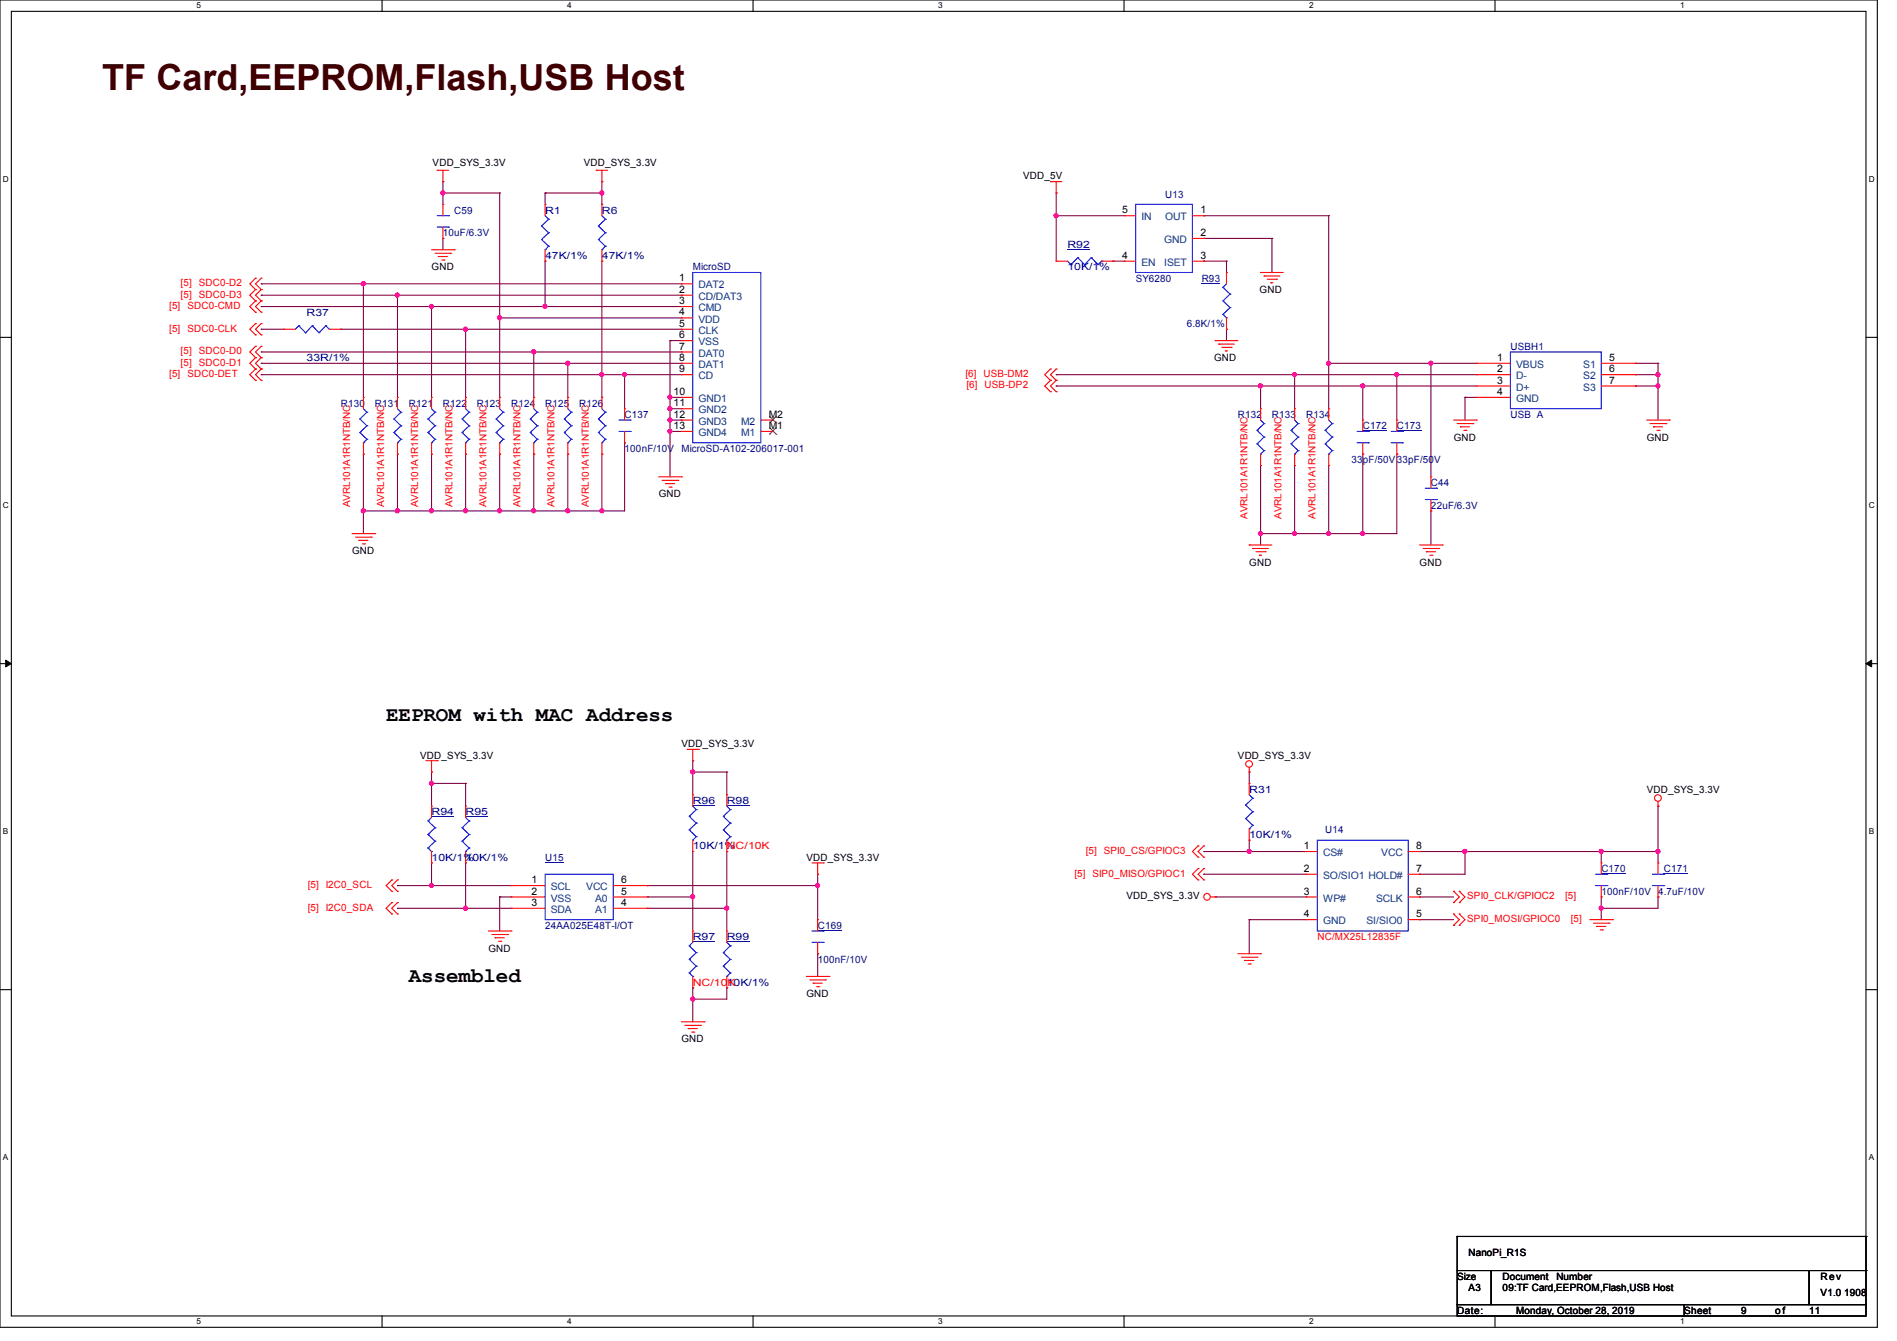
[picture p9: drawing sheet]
<svg xmlns="http://www.w3.org/2000/svg" width="297mm" height="210mm" viewBox="0 0 297 210" stroke-linecap="round" stroke-linejoin="round" font-family="sans-serif">
<path d="M0 0h293.9v207.9h-293.9zM1.8 1.8h290.3v204.3h-290.3z" fill="none" stroke="#000" stroke-width=".17"/>
<g fill="#fff">
<path d="M30.8 .2h.7v1.4h-.7z"/>
<path d="M30.8 206.2h.7v1.4h-.7z"/>
</g>
<path d="M59.8 0v1.8M59.8 206.1v1.8" fill="none" stroke="#000" stroke-width=".17"/>
<g fill="#fff">
<path d="M88.8 .2h.7v1.4h-.7z"/>
<path d="M88.8 206.2h.7v1.4h-.7z"/>
</g>
<path d="M117.9 0v1.8M117.9 206.1v1.8" fill="none" stroke="#000" stroke-width=".17"/>
<g fill="#fff">
<path d="M146.9 .2h.7v1.4h-.7z"/>
<path d="M146.9 206.2h.7v1.4h-.7z"/>
</g>
<path d="M176 0v1.8M176 206.1v1.8" fill="none" stroke="#000" stroke-width=".17"/>
<g fill="#fff">
<path d="M205 .2h.7v1.4h-.7z"/>
<path d="M205 206.2h.7v1.4h-.7z"/>
</g>
<path d="M234.1 0v1.8M234.1 206.1v1.8" fill="none" stroke="#000" stroke-width=".17"/>
<g fill="#fff">
<path d="M263.1 .2h.6v1.4h-.6z"/>
<path d="M263.1 206.2h.6v1.4h-.6z"/>
<path d="M.5 27.3h.9v1.4h-.9z"/>
<path d="M292.6 27.3h.9v1.4h-.9z"/>
<path d="M.5 78.4h.9v1.4h-.9z"/>
<path d="M292.6 78.4h.9v1.4h-.9z"/>
</g>
<path d="M0 52.8h1.8M292.1 52.8h1.8" fill="none" stroke="#000" stroke-width=".17"/>
<g fill="#fff">
<path d="M.5 129.5h.8v1.4h-.8z"/>
<path d="M292.6 129.5h.8v1.4h-.8z"/>
</g>
<path d="M0 103.9h1.8M292.1 103.9h1.8" fill="none" stroke="#000" stroke-width=".17"/>
<path d="M.9 103.4l.9 .5-.9 .5zM292.1 103.9l.9-.5v1z" fill="#000" stroke="#000" stroke-width=".16"/>
<g fill="#fff">
<path d="M.5 180.5h.8v1.4h-.8z"/>
<path d="M292.6 180.5h.8v1.4h-.8z"/>
</g>
<g fill="none" stroke="#000" stroke-width=".17">
<path d="M0 155h1.8M292.1 155h1.8M228.1 199h5.4v5.3h-5.4zM228.1 193.6h.1M228.1 193.6v5.4M228.1 193.6h64M233.5 199h49.8v5.3h-49.8zM283.3 199h8.8v5.3h-8.8zM292.1 193.6h.1M292.1 199h.1M292.1 193.6v5.4M228.1 204.3h35.6v1.8h-35.6z"/>
<path d="M263.7 204.3h28.4v1.8h-28.4z"/>
</g>
<g fill="none" stroke="#800040" stroke-width=".17">
<path d="M69.3 37.3h.1M69.3 30.2h.1M69.3 28.4h.1M69.3 28.4v3.6M69.3 37.3v1.8M69.3 30.2h8.9M78.2 30.2h.1M78.2 30.2v32M85.3 30.2h.1M85.3 30.2v1.8M85.3 30.2h8.9M94.2 30.2h.1"/>
<path d="M94.2 28.4h.1M94.2 28.4v3.6M165.4 33.8h.1M165.4 30.2h.1M165.4 33.8h10.6M165.4 30.2v10.7M188.5 37.3h.1M188.5 33.8h.1M188.5 37.3h10.6M188.5 33.8h19.5M199.1 37.3h.1M199.1 37.3v5.4"/>
<path d="M208 33.8h.1M208 33.8v30.2M40.9 44.4h.1M40.9 55.1h.1M40.9 56.9h.1M40.9 48h.1M40.9 46.2h.1M40.9 58.7h.1M40.9 51.6h.1M40.9 58.7h65.8M40.9 44.4h65.8M40.9 55.1h65.8"/>
<path d="M40.9 56.9h65.8M40.9 48h65.8M40.9 46.2h65.8M40.9 51.6h3.5M53.3 51.6h.1M53.3 51.6h53.4M56.9 44.4h.1M56.9 44.4v17.8M62.2 46.2h.1M62.2 46.2v16M67.6 48h.1M67.6 48v14.2"/>
<path d="M72.9 51.6h.1M72.9 51.6v10.6M78.2 49.8h.1M78.2 49.8h28.5M83.6 55.1h.1M83.6 55.1v7.1M85.3 48h.1M85.3 40.9h.1M85.3 40.9v7.1M88.9 56.9h.1M88.9 56.9v5.3M94.2 58.7h.1"/>
<path d="M94.2 40.9h.1M94.2 40.9v21.3M97.8 58.7h.1M97.8 58.7v5.3M104.9 53.3h.1M104.9 53.3h1.8M104.9 53.3v21.4M165.4 58.7h.1M165.4 58.7h65.7M174.2 40.9h.1M174.2 40.9h1.8M188.5 40.9h.1"/>
<path d="M188.5 40.9h3.5M192 40.9h.1M192 51.6h.1M192 40.9v1.8M192 51.6v1.7M202.7 58.7h.1M202.7 58.7v5.3M208 56.9h.1M208 56.9h23.1M218.7 58.7h.1M218.7 58.7v7.1M224 56.9h.1"/>
<path d="M224 56.9v17.8M256 56.9h.1M256 58.7h.1M256 58.7h3.6M256 56.9h3.6M259.6 56.9h.1M259.6 58.7h.1M259.6 56.9v8.9M56.9 71.1h.1M56.9 71.1v12.5M62.2 71.1h.1M62.2 71.1v8.9"/>
<path d="M67.6 71.1h.1M67.6 71.1v8.9M72.9 71.1h.1M72.9 71.1v8.9M78.2 71.1h.1M78.2 71.1v8.9M83.6 71.1h.1M83.6 71.1v8.9M88.9 71.1h.1M88.9 71.1v8.9M94.2 71.1h.1M94.2 71.1v8.9"/>
<path d="M97.8 69.3h.1M97.8 69.3v10.7h-40.9M104.9 62.2h.1M104.9 64h.1M104.9 65.8h.1M104.9 67.6h.1M104.9 64h1.8M104.9 65.8h1.8M104.9 67.6h1.8M104.9 62.2h1.8M165.4 60.5h.1M165.4 60.5h65.7"/>
<path d="M197.4 60.5h.1M197.4 60.5v3.5M197.4 72.9v12.4M202.7 72.9v10.7M208 72.9v10.7M213.4 71.1h.1M213.4 60.5h.1M213.4 60.5v5.3M213.4 71.1v12.5M218.7 71.1h.1M218.7 71.1v12.5h-21.3M229.4 62.2h.1"/>
<path d="M229.4 62.2h1.7M229.4 62.2v3.6M256 60.5h.1M256 60.5h3.6M259.6 60.5h.1M56.9 80h.1M62.2 80h.1M67.6 80h.1M72.9 80h.1M78.2 80h.1M83.6 80h.1M88.9 80h.1"/>
<path d="M94.2 80h.1M197.4 83.6h.1M202.7 83.6h.1M208 83.6h.1M213.4 83.6h.1M224 80h.1M224 80v5.3M108.5 119.1h.1M108.5 119.1v5.4M62.2 138.7h.1M62.2 138.7h17.8M67.6 138.7h.1"/>
<path d="M67.6 122.7h.1M67.6 120.9h.1M67.6 135.1h.1M67.6 120.9v5.3M67.6 135.1v3.6M67.6 122.7h5.3M72.9 122.7h.1M72.9 135.1h.1M72.9 122.7v3.5M72.9 135.1v7.1M101.3 138.7h.1M101.3 138.7h26.7"/>
<path d="M108.5 120.9h.1M108.5 133.3h.1M108.5 133.3v12.5M108.5 120.9h5.3M113.8 120.9h.1M113.8 133.3h.1M113.8 120.9v3.6M113.8 133.3v12.5M128 136.9h.1M128 138.7h.1M128 136.9v7.1M188.5 136.9h.1"/>
<path d="M188.5 133.3h.1M188.5 133.3h16M188.5 136.9h16M195.6 133.3h.1M195.6 131.6h.1M195.6 120.9h.1M195.6 120.9v1.8M195.6 131.6v1.7M222.2 136.9h.1M222.2 133.3h.1M222.2 133.3h37.4M229.4 133.3h.1"/>
<path d="M229.4 133.3v3.6h-7.2M250.7 133.3h.1M250.7 133.3v1.8M259.6 133.3h.1M259.6 126.2h.1M259.6 126.2v8.9M62.2 142.2h.1M62.2 142.2h17.8M72.9 142.2h.1M78.2 140.5h.1M78.2 140.5v5.3M78.2 140.5h1.8"/>
<path d="M101.3 140.5h.1M101.3 142.2h.1M101.3 140.5h7.2M101.3 142.2h12.5M108.5 140.5h.1M108.5 156.5h.1M108.5 154.7h.1M108.5 154.7v5.3M113.8 142.2h.1M113.8 154.7h.1M113.8 154.7v1.8h-5.3M128 149.4h.1"/>
<path d="M128 149.4v3.5M190.2 140.5h.1M190.2 140.5h14.3M195.6 144h.1M195.6 144h8.9M195.6 144v5.4M222.2 144h.1M222.2 140.5h.1M222.2 140.5h5.4M222.2 144h5.4M250.7 140.5h.1M250.7 142.2h.1"/>
<path d="M250.7 140.5v3.5M259.6 140.5h.1M259.6 140.5v1.7h-8.9"/>
</g>
<g fill="#f0f" stroke="#f0f" stroke-width=".17">
<circle cx="83.5" cy="55.1" r=".32"/>
<circle cx="88.9" cy="56.9" r=".32"/>
<circle cx="69.3" cy="30.2" r=".32"/>
<circle cx="104.9" cy="64" r=".32"/>
<circle cx="104.9" cy="67.5" r=".32"/>
<circle cx="104.9" cy="65.8" r=".32"/>
<circle cx="94.2" cy="58.7" r=".32"/>
<circle cx="94.2" cy="30.2" r=".32"/>
<circle cx="259.6" cy="58.7" r=".32"/>
<circle cx="259.6" cy="60.4" r=".32"/>
<circle cx="208" cy="56.9" r=".32"/>
<circle cx="202.7" cy="83.5" r=".32"/>
<circle cx="197.3" cy="83.5" r=".32"/>
<circle cx="197.3" cy="60.4" r=".32"/>
<circle cx="202.7" cy="58.7" r=".32"/>
<circle cx="224" cy="56.9" r=".32"/>
<circle cx="208" cy="83.5" r=".32"/>
<circle cx="104.9" cy="62.2" r=".32"/>
<circle cx="56.9" cy="80" r=".32"/>
<circle cx="94.2" cy="80" r=".32"/>
<circle cx="62.2" cy="80" r=".32"/>
<circle cx="67.5" cy="80" r=".32"/>
<circle cx="78.2" cy="80" r=".32"/>
<circle cx="72.9" cy="80" r=".32"/>
<circle cx="83.5" cy="80" r=".32"/>
<circle cx="88.9" cy="80" r=".32"/>
<circle cx="78.2" cy="49.8" r=".32"/>
<circle cx="72.9" cy="51.5" r=".32"/>
<circle cx="85.3" cy="48" r=".32"/>
<circle cx="67.5" cy="48" r=".32"/>
<circle cx="62.2" cy="46.2" r=".32"/>
<circle cx="56.9" cy="44.4" r=".32"/>
<circle cx="97.8" cy="58.7" r=".32"/>
<circle cx="213.3" cy="83.5" r=".32"/>
<circle cx="213.3" cy="60.4" r=".32"/>
<circle cx="218.7" cy="58.7" r=".32"/>
<circle cx="67.5" cy="138.7" r=".32"/>
<circle cx="72.9" cy="142.2" r=".32"/>
<circle cx="128" cy="138.7" r=".32"/>
<circle cx="108.4" cy="140.4" r=".32"/>
<circle cx="108.4" cy="120.9" r=".32"/>
<circle cx="113.8" cy="142.2" r=".32"/>
<circle cx="108.4" cy="156.4" r=".32"/>
<circle cx="67.5" cy="122.7" r=".32"/>
<circle cx="195.6" cy="133.3" r=".32"/>
<circle cx="250.7" cy="142.2" r=".32"/>
<circle cx="259.6" cy="133.3" r=".32"/>
<circle cx="250.7" cy="133.3" r=".32"/>
<circle cx="229.3" cy="133.3" r=".32"/>
<circle cx="165.3" cy="33.8" r=".32"/>
</g>
<g fill="none" stroke="#f00" stroke-width=".17">
<path d="M67.6 39.1h3.5M68.1 39.7h2.5M68.5 26.7h.1M68.5 26.7h1.7M69.3 28.4h.1M69.3 37.3h.1M69.3 32h.1M69.3 26.7v1.7M69.3 32v1.8M69.3 35.6v1.7M70.6 39.7h.1M71.1 39.1h.1"/>
<path d="M85.3 32h.1M85.3 32v1.8M85.3 39.1v1.8M93.3 26.7h.1M93.3 26.7h1.8M94.2 28.4h.1M94.2 32h.1M94.2 26.7v1.7M94.2 32v1.8M94.2 39.1v1.8M164.5 28.4h.1M164.5 28.4h1.7"/>
<path d="M165.4 30.2h.1M165.4 28.4v1.8M176 33.8h.1M176 33.8h1.8M186.7 33.8h1.8M186.7 37.3h1.8M188.5 33.8h.1M188.5 37.3h.1M40 47.1h.1M40 45.3h.1M40 48.9h.1M40 52.5h.1"/>
<path d="M40 50.7h.1M40 56h.1M40 54.2h.1M40 57.8h.1M40 43.6h.1M40 59.6h.1M40 45.3l-.9 .9 .9 .9M40 47.1l-.9 .9 .9 .9M40 50.7l-.9 .9 .9 .9M40 54.2l-.9 .9 .9 .9M40 56l-.9 .9 .9 .9M40 43.6l-.9 .8 .9 .9"/>
<path d="M40 57.8l-.9 .9 .9 .9M40.9 47.1h.1M40.9 45.3h.1M40.9 48.9h.1M40.9 52.5h.1M40.9 50.7h.1M40.9 56h.1M40.9 54.2h.1M40.9 57.8h.1M40.9 43.6h.1M40.9 59.6h.1M40.9 45.3l-.9 .9 .9 .9"/>
<path d="M40.9 47.1l-.9 .9 .9 .9M40.9 50.7l-.9 .9 .9 .9M40.9 54.2l-.9 .9 .9 .9M40.9 56l-.9 .9 .9 .9M40.9 43.6l-.9 .8 .9 .9M40.9 57.8l-.9 .9 .9 .9M44.4 51.6h.1M44.4 51.6h1.8M51.6 51.6h1.7M53.3 51.6h.1M68.6 40.2h.1M68.6 40.2h1.5"/>
<path d="M69.2 40.7h.3M69.5 40.7h.1M85.3 40.9h.1M94.2 40.9h.1M106.7 44.4h.1M106.7 46.2h.1M106.7 48h.1M106.7 49.8h.1M106.7 51.6h.1M106.7 53.3h.1M106.7 55.1h.1M106.7 56.9h.1"/>
<path d="M106.7 58.7h.1M106.7 53.3h1.8M106.7 56.9h1.8M106.7 58.7h1.8M106.7 51.6h1.8M106.7 44.4h1.8M106.7 46.2h1.8M106.7 48h1.8M106.7 49.8h1.8M106.7 55.1h1.8M164.5 59.6h.1M164.5 57.8h.1"/>
<path d="M164.5 59.6l-.9 .9 .9 .8M164.5 57.8l-.9 .9 .9 .9M165.4 59.6h.1M165.4 57.8h.1M165.4 40.9h.1M165.4 59.6l-.9 .9 .9 .8M165.4 57.8l-.9 .9 .9 .9M165.4 40.9h1.7M172.5 40.9h1.7M174.2 40.9h.1M176 40.9h.1M176 40.9h1.8"/>
<path d="M186.7 40.9h1.8M188.5 40.9h.1M190.2 53.3h.1M190.2 53.3h3.6M190.8 53.9h.1M190.8 53.9h2.5M191.3 54.4h1.4M191.9 54.9h.1M191.9 54.9h.3M192 42.7h.1M192 51.6h.1M192 42.7v1.7"/>
<path d="M192 49.8v1.8M192.7 54.4h.1M197.4 42.7h.1M197.4 42.7h3.5M197.9 43.2h.1M197.9 43.2h2.5M198.4 43.7h1.5M199 44.3h.1M199 44.3h.3M199.9 43.7h.1M231.1 56.9h.1M231.1 58.7h.1"/>
<path d="M231.1 56.9h5.4M231.1 58.7h5.4M250.7 56.9h5.3M250.7 58.7h5.3M256 56.9h.1M256 58.7h.1M56.9 62.2h.1M56.9 71.1h.1M56.9 62.2v1.8M56.9 69.3v1.8M62.2 62.2h.1M62.2 71.1h.1"/>
<path d="M62.2 62.2v1.8M62.2 69.3v1.8M67.6 62.2h.1M67.6 71.1h.1M67.6 62.2v1.8M67.6 69.3v1.8M72.9 62.2h.1M72.9 71.1h.1M72.9 62.2v1.8M72.9 69.3v1.8M78.2 62.2h.1M78.2 71.1h.1"/>
<path d="M78.2 62.2v1.8M78.2 69.3v1.8M83.6 62.2h.1M83.6 71.1h.1M83.6 62.2v1.8M83.6 69.3v1.8M88.9 62.2h.1M88.9 71.1h.1M88.9 62.2v1.8M88.9 69.3v1.8M94.2 62.2h.1M94.2 71.1h.1"/>
<path d="M94.2 62.2v1.8M94.2 69.3v1.8M97.8 69.3h.1M97.8 64h.1M97.8 64v1.8M97.8 67.6v1.7M103.1 74.7h3.6M103.7 75.2h2.4M104.2 75.7h.1M104.2 75.7h1.4M104.7 76.3h.4M105.1 76.3h.1"/>
<path d="M106.1 75.2h.1M106.7 74.7h.1M106.7 62.2h.1M106.7 64h.1M106.7 65.8h.1M106.7 67.6h.1M106.7 65.8h1.8M106.7 62.2h1.8M106.7 64h1.8M106.7 67.6h1.8M119.1 65.8h1.8M119.1 67.6h1.8"/>
<path d="M120.9 67.6h.1M120.9 65.8h.1M164.5 61.3h.1M165.4 61.3h.1M197.4 64h.1M197.4 72.9h.1M197.4 64v1.8M197.4 71.1v1.8M202.7 64h.1M202.7 72.9h.1M202.7 64v1.8M202.7 71.1v1.8"/>
<path d="M208 64h.1M208 72.9h.1M208 64v1.8M208 71.1v1.8M213.4 71.1h.1M213.4 65.8h.1M213.4 65.8v1.8M213.4 69.3v1.8M218.7 71.1h.1M218.7 65.8h.1M218.7 65.8v1.8M218.7 69.3v1.8"/>
<path d="M224 74.7h.1M224 74.7v1.8M224 78.2v1.8M227.6 65.8h3.5M228.1 66.3h2.5M228.6 66.8h.1M228.6 66.8h1.5M229.2 67.4h.3M229.5 67.4h.1M230.6 66.3h.1M231.1 65.8h.1M231.1 60.5h.1"/>
<path d="M231.1 62.2h.1M231.1 60.5h5.4M231.1 62.2h5.4M250.7 60.5h5.3M256 60.5h.1M257.8 65.8h3.6M258.4 66.3h2.4M258.9 66.8h.1M258.9 66.8h1.4M259.4 67.4h.4M259.8 67.4h.1M260.8 66.3h.1"/>
<path d="M261.4 65.8h.1M55.1 83.6h3.6M55.7 84.1h2.4M56.2 84.6h.1M56.2 84.6h1.4M56.7 85.2h.4M57.1 85.2h.1M58.1 84.1h.1M58.7 83.6h.1M195.6 85.3h.1M195.6 85.3h3.5M196.1 85.9h.1"/>
<path d="M196.1 85.9h2.5M196.6 86.4h1.5M197.2 87h.1M197.2 87h.3M198.1 86.4h.1M222.2 85.3h3.6M222.8 85.9h2.5M223.3 86.4h.1M223.3 86.4h1.4M223.9 87h.3M224 80h.1M224.2 87h.1"/>
<path d="M225.3 85.9h.1M225.8 85.3h.1M66.7 119.1h1.8M67.6 119.1v1.8M68.5 119.1h.1M107.6 117.3h1.7M108.5 119.1h.1M108.5 117.3v1.8M109.3 117.3h.1M61.3 139.6h.1M61.3 137.8h.1M61.3 137.8l-.8 .9 .8 .9"/>
<path d="M62.2 139.6h.1M62.2 137.8h.1M62.2 137.8l-.9 .9 .9 .9M67.6 120.9h.1M67.6 126.2h.1M67.6 135.1h.1M67.6 126.2v1.8M67.6 133.3v1.8M72.9 126.2h.1M72.9 135.1h.1M72.9 126.2v1.8M72.9 133.3v1.8"/>
<path d="M80 138.7h.1M80 138.7h5.3M96 138.7h5.3M101.3 138.7h.1M108.5 124.5h.1M108.5 133.3h.1M108.5 124.5v1.7M108.5 131.6v1.7M113.8 124.5h.1M113.8 133.3h.1M113.8 124.5v1.7M113.8 131.6v1.7"/>
<path d="M127.1 135.1h1.8M128 136.9h.1M128 135.1v1.8M128.9 135.1h.1M187.6 137.8h.1M187.6 136h.1M187.6 134.2h.1M187.6 132.5h.1M187.6 136l-.9 .9 .9 .9M187.6 132.5l-.9 .8 .9 .9M188.5 137.8h.1M188.5 136h.1"/>
<path d="M188.5 134.2h.1M188.5 132.5h.1M188.5 136l-.9 .9 .9 .9M188.5 132.5l-.9 .8 .9 .9M195.6 120.9h.1M195.6 122.7h.1M195.6 131.6h.1M195.6 120.2v.7M195.6 122.7v1.8M195.6 129.8v1.8M204.5 133.3h.1M204.5 136.9h.1"/>
<path d="M204.5 133.3h1.7M204.5 136.9h1.7M220.5 133.3h1.7M220.5 136.9h1.7M222.2 136.9h.1M222.2 133.3h.1M227.6 139.6h.1M227.6 139.6l.9 .9-.9 .9M228.5 139.6h.1M228.5 139.6l.9 .9-.9 .9M250.7 135.1h.1M250.7 135.1v1.8"/>
<path d="M250.7 138.7v1.8M259.6 126.2h.1M259.6 135.1h.1M259.6 125.5v.7M259.6 135.1v1.8M259.6 138.7v1.8M61.3 143.1h.1M61.3 141.4h.1M61.3 141.4l-.8 .8 .8 .9M62.2 143.1h.1M62.2 141.4h.1M62.2 141.4l-.9 .8 .9 .9"/>
<path d="M76.5 145.8h3.5M77 146.3h2.5M77.5 146.9h.1M77.5 146.9h1.5M78.1 147.4h.3M78.4 147.4h.1M79.5 146.3h.1M80 145.8h.1M80 140.5h.1M80 142.2h.1M80 140.5h5.3M80 142.2h5.3"/>
<path d="M96 140.5h5.3M96 142.2h5.3M101.3 142.2h.1M101.3 140.5h.1M108.5 145.8h.1M108.5 154.7h.1M108.5 145.8v1.8M108.5 152.9v1.8M113.8 145.8h.1M113.8 154.7h.1M113.8 145.8v1.8M113.8 152.9v1.8"/>
<path d="M126.2 152.9h3.6M126.8 153.5h2.4M127.3 154h.1M127.3 154h1.4M127.8 154.5h.4M128 149.4h.1M128 144h.1M128 144v1.8M128 147.6v1.8M128.2 154.5h.1M129.2 153.5h.1M129.8 152.9h.1"/>
<path d="M189.5 140.5h.7M190.2 140.5h.1M193.8 149.4h3.6M194.4 149.9h2.4M194.9 150.4h.1M194.9 150.4h1.4M195.4 151h.3M195.7 151h.1M196.8 149.9h.1M197.4 149.4h.1M204.5 140.5h.1M204.5 144h.1"/>
<path d="M204.5 140.5h1.7M204.5 144h1.7M220.5 140.5h1.7M220.5 144h1.7M222.2 144h.1M222.2 140.5h.1M227.6 141.4h.1M227.6 144.9h.1M227.6 143.1h.1M227.6 143.1l.9 .9-.9 .9M228.5 141.4h.1M228.5 144.9h.1"/>
<path d="M228.5 143.1h.1M228.5 143.1l.9 .9-.9 .9M248.9 144h3.6M249.5 144.6h2.4M250 145.1h.1M250 145.1h1.4M250.5 145.6h.4M250.7 140.5h.1M250.9 145.6h.1M251.9 144.6h.1M252.5 144h.1M259.6 140.5h.1"/>
<path d="M106.7 160h3.5M107.2 160.6h2.5M107.7 161.1h.1M107.7 161.1h1.5M108.3 161.6h.3M108.6 161.6h.1M109.7 160.6h.1M110.2 160h.1"/>
<circle cx="195.6" cy="119.6" r=".52"/>
<circle cx="259.6" cy="125" r=".52"/>
<circle cx="189" cy="140.4" r=".52"/>
</g>
<g fill="none" stroke="#00f" stroke-width=".17">
<path d="M68.5 35.6h1.7M68.5 33.8h1.7M70.2 35.6h.1M70.2 33.8h.1M84.8 35.4h.1M84.8 37.5h.1M84.8 35.4l1.1 1M84.8 37.5l1.1 1.1M85.3 39.1h.1M85.3 33.8l.6 .5M85.9 34.3h.1M85.9 36.4h.1"/>
<path d="M85.9 38.6h.1M85.9 34.3l-1.1 1.1M85.9 36.4l-1.1 1.1M85.9 38.6l-.6 .5M93.7 35.4h.1M93.7 37.5h.1M93.7 35.4l1.1 1M93.7 37.5l1.1 1.1M94.2 39.1h.1M94.2 33.8l.6 .5M94.8 34.3h.1M94.8 36.4h.1"/>
<path d="M94.8 38.6h.1M94.8 34.3l-1.1 1.1M94.8 36.4l-1.1 1.1M94.8 38.6l-.6 .5M177.8 32h8.9v10.7h-8.9zM46.8 51h.1M46.8 51l-.6 .6M46.8 51l1 1.1M47.8 52.1h.1M48.9 51h.1M48.9 51l-1.1 1.1M48.9 51l1.1 1.1"/>
<path d="M50 52.1h.1M51 51h.1M51 51l-1 1.1M51 51l.6 .6M51.6 51.6h.1M108.5 42.7h10.6v26.6h-10.6zM167.1 40.9l.6 .5M167.7 41.4h.1M168.7 40.3h.1M168.7 40.3l-1 1.1M168.7 40.3l1.1 1.1M169.8 41.4h.1"/>
<path d="M170.9 40.3h.1M170.9 40.3l-1.1 1.1M170.9 40.3l1 1.1M171.9 41.4h.1M172.5 40.9h.1M172.5 40.9l-.6 .5M191.5 45h.1M191.5 47.1h.1M191.5 49.2h.1M191.5 45l1.1 1.1M191.5 47.1l1.1 1.1M191.5 49.2l.5 .6"/>
<path d="M192 49.8h.1M192 44.4l-.5 .6M192.6 46.1h.1M192.6 48.2h.1M192.6 46.1l-1.1 1M192.6 48.2l-1.1 1M236.5 55.1h14.2v8.9h-14.2zM56.3 65.6h.1M56.3 67.7h.1M56.3 65.6l1.1 1.1M56.3 67.7l1.1 1.1M56.9 69.3h.1"/>
<path d="M56.9 64l.5 .6M57.4 64.6h.1M57.4 66.7h.1M57.4 68.8h.1M57.4 64.6l-1.1 1M57.4 66.7l-1.1 1M57.4 68.8l-.5 .5M61.7 65.6h.1M61.7 67.7h.1M61.7 65.6l1.1 1.1M61.7 67.7l1.1 1.1M62.2 69.3h.1"/>
<path d="M62.2 64l.6 .6M62.8 64.6h.1M62.8 66.7h.1M62.8 68.8h.1M62.8 64.6l-1.1 1M62.8 66.7l-1.1 1M62.8 68.8l-.6 .5M67 65.6h.1M67 67.7h.1M67 65.6l1.1 1.1M67 67.7l1.1 1.1M67.6 69.3h.1"/>
<path d="M67.6 64l.5 .6M68.1 64.6h.1M68.1 66.7h.1M68.1 68.8h.1M68.1 64.6l-1.1 1M68.1 66.7l-1.1 1M68.1 68.8l-.5 .5M72.3 65.6h.1M72.3 67.7h.1M72.3 65.6l1.1 1.1M72.3 67.7l1.1 1.1M72.9 69.3h.1"/>
<path d="M72.9 64l.5 .6M73.4 64.6h.1M73.4 66.7h.1M73.4 68.8h.1M73.4 64.6l-1.1 1M73.4 66.7l-1.1 1M73.4 68.8l-.5 .5M77.7 65.6h.1M77.7 67.7h.1M77.7 65.6l1.1 1.1M77.7 67.7l1.1 1.1M78.2 69.3h.1"/>
<path d="M78.2 64l.6 .6M78.8 64.6h.1M78.8 66.7h.1M78.8 68.8h.1M78.8 64.6l-1.1 1M78.8 66.7l-1.1 1M78.8 68.8l-.6 .5M83 65.6h.1M83 67.7h.1M83 65.6l1.1 1.1M83 67.7l1.1 1.1M83.6 69.3h.1"/>
<path d="M83.6 64l.5 .6M84.1 64.6h.1M84.1 66.7h.1M84.1 68.8h.1M84.1 64.6l-1.1 1M84.1 66.7l-1.1 1M84.1 68.8l-.5 .5M88.3 65.6h.1M88.3 67.7h.1M88.3 65.6l1.2 1.1M88.3 67.7l1.2 1.1M88.9 69.3h.1"/>
<path d="M88.9 64l.6 .6M89.5 64.6h.1M89.5 66.7h.1M89.5 68.8h.1M89.5 64.6l-1.2 1M89.5 66.7l-1.2 1M89.5 68.8l-.6 .5M93.7 65.6h.1M93.7 67.7h.1M93.7 65.6l1.1 1.1M93.7 67.7l1.1 1.1M94.2 69.3h.1"/>
<path d="M94.2 64l.6 .6M94.8 64.6h.1M94.8 66.7h.1M94.8 68.8h.1M94.8 64.6l-1.1 1M94.8 66.7l-1.1 1M94.8 68.8l-.6 .5M96.9 67.6h1.8M96.9 65.8h1.8M98.7 67.6h.1M98.7 65.8h.1M196.8 67.4h.1"/>
<path d="M196.8 69.5h.1M196.8 67.4l1.1 1.1M196.8 69.5l1.1 1.1M197.4 71.1h.1M197.4 65.8l.5 .5M197.9 66.3h.1M197.9 68.5h.1M197.9 70.6h.1M197.9 66.3l-1.1 1.1M197.9 68.5l-1.1 1M197.9 70.6l-.5 .5M202.1 67.4h.1"/>
<path d="M202.1 69.5h.1M202.1 67.4l1.1 1.1M202.1 69.5l1.1 1.1M202.7 71.1h.1M202.7 65.8l.5 .5M203.2 66.3h.1M203.2 68.5h.1M203.2 70.6h.1M203.2 66.3l-1.1 1.1M203.2 68.5l-1.1 1M203.2 70.6l-.5 .5M207.5 67.4h.1"/>
<path d="M207.5 69.5h.1M207.5 67.4l1.1 1.1M207.5 69.5l1.1 1.1M208 71.1h.1M208 65.8l.6 .5M208.6 66.3h.1M208.6 68.5h.1M208.6 70.6h.1M208.6 66.3l-1.1 1.1M208.6 68.5l-1.1 1M208.6 70.6l-.6 .5M212.5 67.6h1.7"/>
<path d="M212.5 69.3h1.7M214.2 69.3h.1M214.2 67.6h.1M217.8 67.6h1.8M217.8 69.3h1.8M219.6 69.3h.1M219.6 67.6h.1M223.1 78.2h1.8M223.1 76.5h1.8M224.9 78.2h.1M224.9 76.5h.1M67 128.6h.1"/>
<path d="M67 130.7h.1M67 132.8h.1M67 128.6l1.1 1M67 130.7l1.1 1M67 132.8l.6 .5M67.6 133.3h.1M67.6 128l-.6 .6M68.1 129.6h.1M68.1 131.7h.1M68.1 129.6l-1.1 1.1M68.1 131.7l-1.1 1.1M72.3 129.6h.1"/>
<path d="M72.3 131.7h.1M72.3 129.6l1.1 1.1M72.3 131.7l1.1 1.1M72.9 133.3h.1M72.9 128l.5 .6M73.4 128.6h.1M73.4 130.7h.1M73.4 132.8h.1M73.4 128.6l-1.1 1M73.4 130.7l-1.1 1M73.4 132.8l-.5 .5M85.3 136.9h10.7v7.1h-10.7z"/>
<path d="M107.9 127.8h.1M107.9 130h.1M107.9 127.8l1.1 1.1M107.9 130l1.1 1M108.5 131.6h.1M108.5 126.2l.5 .6M109 126.8h.1M109 128.9h.1M109 131h.1M109 126.8l-1.1 1M109 128.9l-1.1 1.1M109 131l-.5 .6"/>
<path d="M113.2 127.8h.1M113.2 130h.1M113.2 127.8l1.1 1.1M113.2 130l1.1 1M113.8 131.6h.1M113.8 126.2l.5 .6M114.3 126.8h.1M114.3 128.9h.1M114.3 131h.1M114.3 126.8l-1.1 1M114.3 128.9l-1.1 1.1M114.3 131l-.5 .6"/>
<path d="M195 126.1h.1M195 128.2h.1M195 126.1l1.1 1M195 128.2l1.1 1M195.6 129.8h.1M195.6 124.5l.5 .5M196.1 125h.1M196.1 127.1h.1M196.1 129.2h.1M196.1 125l-1.1 1.1M196.1 127.1l-1.1 1.1M196.1 129.2l-.5 .6"/>
<path d="M206.2 131.6h14.3v14.2h-14.3zM249.8 138.7h1.8M249.8 136.9h1.8M251.6 138.7h.1M251.6 136.9h.1M258.7 138.7h1.8M258.7 136.9h1.8M260.5 138.7h.1M260.5 136.9h.1M107.9 148.1h.1M107.9 150.2h.1M107.9 152.4h.1"/>
<path d="M107.9 148.1l1.1 1.1M107.9 150.2l1.1 1.1M107.9 152.4l.6 .5M108.5 152.9h.1M108.5 147.6l-.6 .5M109 149.2h.1M109 151.3h.1M109 149.2l-1.1 1M109 151.3l-1.1 1.1M113.2 149.2h.1M113.2 151.3h.1M113.2 149.2l1.1 1"/>
<path d="M113.2 151.3l1.1 1.1M113.8 152.9h.1M113.8 147.6l.5 .5M114.3 148.1h.1M114.3 150.2h.1M114.3 152.4h.1M114.3 148.1l-1.1 1.1M114.3 150.2l-1.1 1.1M114.3 152.4l-.5 .5M127.1 147.6h1.8M127.1 145.8h1.8M128.9 147.6h.1"/>
<path d="M128.9 145.8h.1"/>
</g>
<g fill="none" stroke="#000080" stroke-width=".16">
<path d="M167.1 39h3.5M188.1 44.3h3M213.4 67.5h3.8M218.7 67.5h3.8M67.6 127.9h3.5M72.9 127.9h3.5M85.3 135h3M108.5 126.1h3.5M113.8 126.1h3.5M250.7 136.8h3.8M260.5 136.8h3.8M108.5 147.5h3.5"/>
<path d="M113.8 147.5h3.5M128 145.7h3.8"/>
</g>
<path d="M120.5 68h.1M120.5 66.2h.1M120.5 66.9l1 1.1M120.5 65.2l1 1M121.5 68h.1M121.5 66.2h.1M121.5 66.9l-1 1.1M121.5 65.2l-1 1" fill="none" stroke="#804000" stroke-width=".16"/>
<text font-size="5.6" fill="#400000" x="16" y="14.1">TF Card,EEPROM,Flash,USB Host</text>
<g font-size="3.3">
<text x="60.5" y="112.9">EEPROM with MAC Address</text>
<text x="64" y="153.8">Assembled</text>
</g>
<g font-size="1.6">
<text x="67.7" y="26">VDD_SYS_3.3V</text>
<text x="91.4" y="26">VDD_SYS_3.3V</text>
<text x="160.2" y="28.1">VDD_5V</text>
<text x="175.7" y="33.4">5</text>
<text x="187.9" y="33.4">1</text>
<text x="175.7" y="40.5">4</text>
<text x="187.9" y="37">2</text>
<text x="187.9" y="40.5">3</text>
<text x="67.6" y="42.3">GND</text>
<text x="106.4" y="44.1">1</text>
<text x="106.4" y="45.8">2</text>
<text x="106.4" y="47.6">3</text>
<text x="197.2" y="45.9">GND</text>
<text x="106.4" y="49.4">4</text>
<text x="106.4" y="51.2">5</text>
<text x="106.4" y="53">6</text>
<text x="106.4" y="54.7">7</text>
<text x="106.4" y="56.5">8</text>
<text x="106.4" y="58.3">9</text>
<text x="190.1" y="56.6">GND</text>
<text x="234.4" y="56.5">1</text>
<text x="234.4" y="58.3">2</text>
<text x="251.9" y="56.5">5</text>
<text x="251.9" y="58.3">6</text>
<text x="105.5" y="61.8">10</text>
<text x="105.5" y="63.6">11</text>
<text x="105.5" y="65.4">12</text>
<text x="120.4" y="65.4">M2</text>
<text x="234.4" y="60.1">3</text>
<text x="234.4" y="61.8">4</text>
<text x="251.9" y="60.1">7</text>
<text x="105.5" y="67.2">13</text>
<text x="120.4" y="67.2">M1</text>
<text x="227.6" y="69">GND</text>
<text x="257.8" y="69">GND</text>
<text x="103.1" y="77.9">GND</text>
<text x="55.1" y="86.8">GND</text>
<text x="195.6" y="88.6">GND</text>
<text x="222.3" y="88.6">GND</text>
<text x="65.8" y="118.8">VDD_SYS_3.3V</text>
<text x="106.7" y="117">VDD_SYS_3.3V</text>
<text x="193.8" y="118.8">VDD_SYS_3.3V</text>
<text x="257.8" y="124.1">VDD_SYS_3.3V</text>
<text x="126.2" y="134.8">VDD_SYS_3.3V</text>
<text x="204.2" y="133">1</text>
<text x="204.2" y="136.5">2</text>
<text x="221.7" y="136.5">7</text>
<text x="221.7" y="133">8</text>
<text x="83.2" y="138.3">1</text>
<text x="83.2" y="140.1">2</text>
<text x="83.2" y="141.9">3</text>
<text x="97.2" y="141.9">4</text>
<text x="97.2" y="140.1">5</text>
<text x="97.2" y="138.3">6</text>
<text x="176.4" y="140.8">VDD_SYS_3.3V</text>
<text x="204.2" y="140.1">3</text>
<text x="204.2" y="143.6">4</text>
<text x="221.7" y="143.6">5</text>
<text x="221.7" y="140.1">6</text>
<text x="76.5" y="149">GND</text>
<text x="126.2" y="156.1">GND</text>
<text x="106.7" y="163.2">GND</text>
<text x="229.9" y="196.7">NanoPi_R1S</text>
<text x="228.1" y="200.4">Size</text>
<text x="229.9" y="202.2">A3</text>
<text x="235.2" y="200.4">Document</text>
<text x="235.3" y="202.2">09:TF Card,EEPROM,Flash,USB Host</text>
<text x="243.7" y="200.4">Number</text>
<text x="285" y="200.4">Rev</text>
<text x="285" y="202.9">V1.0 1908</text>
<text x="228.1" y="205.7">Date:</text>
<text x="237.4" y="205.7">Monday, October 28, 2019</text>
<text x="263.7" y="205.7">Sheet</text>
<text x="272.6" y="205.7">9</text>
<text x="277.9" y="205.7">o f</text>
<text x="283.3" y="205.7">11</text>
</g>
<g font-size="1.6" fill="#000080">
<text x="71.1" y="33.4">C59</text>
<text x="85.3" y="33.4">R1</text>
<text x="94.2" y="33.4">R6</text>
<text x="182.4" y="30.9">U13</text>
<text x="69.3" y="37">10uF/6.3V</text>
<text x="85.3" y="40.6">47K/1%</text>
<text x="94.2" y="40.6">47K/1%</text>
<text x="167.1" y="38.8">R92</text>
<text x="108.5" y="42.3">MicroSD</text>
<text x="167.1" y="42.3">10K/1%</text>
<text x="177.8" y="44.1">SY6280</text>
<text x="188.1" y="44.1">R93</text>
<text x="48" y="49.4">R37</text>
<text x="185.8" y="51.2">6.8K/1%</text>
<text x="48" y="56.6">33R/1%</text>
<text x="236.5" y="54.8">USBH1</text>
<text x="53.3" y="63.7">R130</text>
<text x="58.7" y="63.7">R131</text>
<text x="64" y="63.7">R121</text>
<text x="69.3" y="63.7">R122</text>
<text x="74.7" y="63.7">R123</text>
<text x="80" y="63.7">R124</text>
<text x="85.3" y="63.7">R125</text>
<text x="90.7" y="63.7">R126</text>
<text x="97.8" y="65.4">C137</text>
<text x="193.8" y="65.4">R132</text>
<text x="199.1" y="65.4">R133</text>
<text x="204.5" y="65.4">R134</text>
<text x="236.5" y="65.4">USB A</text>
<text x="97.8" y="70.8">100nF/10V</text>
<text x="106.7" y="70.8">MicroSD-A102-206017-001</text>
<text x="213.4" y="67.2">C172</text>
<text x="218.7" y="67.2">C173</text>
<text x="211.6" y="72.6">33pF/50V</text>
<text x="218.7" y="72.6">33pF/50V</text>
<text x="224" y="76.1">C44</text>
<text x="224" y="79.7">22uF/6.3V</text>
<text x="108.5" y="125.9">R96</text>
<text x="113.8" y="125.9">R98</text>
<text x="195.6" y="124.1">R31</text>
<text x="67.6" y="127.7">R94</text>
<text x="72.9" y="127.7">R95</text>
<text x="195.6" y="131.2">10K/1%</text>
<text x="207.5" y="130.5">U14</text>
<text x="67.6" y="134.8">10K/1%</text>
<text x="72.9" y="134.8">10K/1%</text>
<text x="85.3" y="134.8">U15</text>
<text x="108.5" y="133">10K/1%</text>
<text x="250.7" y="136.6">C170</text>
<text x="260.5" y="136.6">C171</text>
<text x="250.7" y="140.1">100nF/10V</text>
<text x="259.6" y="140.1">4.7uF/10V</text>
<text x="85.3" y="145.5">24AA025E48T-I/OT</text>
<text x="108.5" y="147.2">R97</text>
<text x="113.8" y="147.2">R99</text>
<text x="128" y="145.5">C169</text>
<text x="113.8" y="154.3">10K/1%</text>
<text x="128" y="150.8">100nF/10V</text>
</g>
<g font-size="1.6" fill="#004080">
<text x="178.7" y="34.5">IN</text>
<text x="182.4" y="34.5">OUT</text>
<text x="178.7" y="41.6">EN</text>
<text x="182.3" y="38.1">GND</text>
<text x="182.3" y="41.6">ISET</text>
<text x="109.4" y="45.2">DAT2</text>
<text x="109.4" y="46.9">CD/DAT3</text>
<text x="109.4" y="48.7">CMD</text>
<text x="109.4" y="50.5">VDD</text>
<text x="109.4" y="52.3">CLK</text>
<text x="109.4" y="54.1">VSS</text>
<text x="109.4" y="55.8">DAT0</text>
<text x="109.4" y="57.6">DAT1</text>
<text x="109.4" y="59.4">CD</text>
<text x="237.4" y="57.6">VBUS</text>
<text x="237.4" y="59.4">D-</text>
<text x="247.9" y="57.6">S1</text>
<text x="247.9" y="59.4">S2</text>
<text x="109.4" y="63">GND1</text>
<text x="109.4" y="64.7">GND2</text>
<text x="237.4" y="61.2">D+</text>
<text x="237.4" y="63">GND</text>
<text x="247.9" y="61.2">S3</text>
<text x="109.4" y="66.5">GND3</text>
<text x="109.4" y="68.3">GND4</text>
<text x="116" y="68.3">M1</text>
<text x="116" y="66.5">M2</text>
<text x="207.2" y="134.1">CS#</text>
<text x="207.2" y="137.6">SO/SIO1 HOLD#</text>
<text x="216.3" y="134.1">VCC</text>
<text x="86.2" y="139.4">SCL</text>
<text x="86.2" y="141.2">VSS</text>
<text x="86.2" y="143">SDA</text>
<text x="91.8" y="139.4">VCC</text>
<text x="93.2" y="143">A1</text>
<text x="93.2" y="141.2">A0</text>
<text x="207.2" y="141.2">WP#</text>
<text x="215.5" y="141.2">SCLK</text>
<text x="207.2" y="144.7">GND</text>
<text x="213.9" y="144.7">SI/SIO0</text>
</g>
<g font-size="1.6" fill="#f00">
<text x="28.3" y="46.6">[5]</text>
<text x="28.3" y="44.8">[5]</text>
<text x="31.1" y="46.6">SDC0-D3</text>
<text x="31.1" y="44.8">SDC0-D2</text>
<text x="26.5" y="48.4">[5]</text>
<text x="26.5" y="51.9">[5]</text>
<text x="29.3" y="48.4">SDC0-CMD</text>
<text x="29.3" y="51.9">SDC0-CLK</text>
<text x="26.5" y="59.1">[5]</text>
<text x="28.3" y="55.5">[5]</text>
<text x="28.3" y="57.3">[5]</text>
<text x="29.3" y="59.1">SDC0-DET</text>
<text x="31.1" y="55.5">SDC0-D0</text>
<text x="31.1" y="57.3">SDC0-D1</text>
<text x="151.1" y="59.1">[6]</text>
<text x="154" y="59.1">USB-DM2</text>
<text x="151.3" y="60.8">[6]</text>
<text x="154.1" y="60.8">USB-DP2</text>
<text x="113.8" y="133">NC/10K</text>
<text x="168.2" y="137.3">[5]</text>
<text x="170" y="133.7">[5]</text>
<text x="171" y="137.3">SIP0_MISO/GPIOC1</text>
<text x="172.8" y="133.7">SPI0_CS/GPIOC3</text>
<text x="48.2" y="139.1">[5]</text>
<text x="48.2" y="142.6">[5]</text>
<text x="51" y="139.1">I2C0_SCL</text>
<text x="51" y="142.6">I2C0_SDA</text>
<text x="229.7" y="140.8">SPI0_CLK/GPIOC2</text>
<text x="245" y="140.8">[5]</text>
<text x="206.3" y="147.2">NC/MX25L12835F</text>
<text x="229.7" y="144.4">SPI0_MOSI/GPIOC0</text>
<text x="245.9" y="144.4">[5]</text>
<text x="108.5" y="154.3">NC/10K</text>
</g>
<g font-size="1.5" fill="#f00">
<text x="54.8" y="79.5" transform="rotate(-90 54.8 79.5)">AVRL101A1R1NTB/NC</text>
<text x="60.2" y="79.5" transform="rotate(-90 60.2 79.5)">AVRL101A1R1NTB/NC</text>
<text x="65.5" y="79.5" transform="rotate(-90 65.5 79.5)">AVRL101A1R1NTB/NC</text>
<text x="70.8" y="79.5" transform="rotate(-90 70.8 79.5)">AVRL101A1R1NTB/NC</text>
<text x="76.2" y="79.5" transform="rotate(-90 76.2 79.5)">AVRL101A1R1NTB/NC</text>
<text x="81.5" y="79.5" transform="rotate(-90 81.5 79.5)">AVRL101A1R1NTB/NC</text>
<text x="86.8" y="79.5" transform="rotate(-90 86.8 79.5)">AVRL101A1R1NTB/NC</text>
<text x="92.2" y="79.5" transform="rotate(-90 92.2 79.5)">AVRL101A1R1NTB/NC</text>
<text x="195.3" y="81.2" transform="rotate(-90 195.3 81.2)">AVRL101A1R1NTB/NC</text>
<text x="200.6" y="81.2" transform="rotate(-90 200.6 81.2)">AVRL101A1R1NTB/NC</text>
<text x="206" y="81.2" transform="rotate(-90 206 81.2)">AVRL101A1R1NTB/NC</text>
</g>
<g font-size="1.3">
<text x="30.8" y="1.3">5</text>
<text x="88.8" y="1.3">4</text>
<text x="146.9" y="1.3">3</text>
<text x="205" y="1.3">2</text>
<text x="263.1" y="1.3">1</text>
<text x=".5" y="28.4">D</text>
<text x="292.6" y="28.4">D</text>
<text x=".5" y="79.5">C</text>
<text x="292.6" y="79.5">C</text>
<text x=".5" y="130.6">B</text>
<text x="292.6" y="130.6">B</text>
<text x=".5" y="181.7">A</text>
<text x="292.6" y="181.7">A</text>
<text x="30.8" y="207.4">5</text>
<text x="88.8" y="207.4">4</text>
<text x="146.9" y="207.4">3</text>
<text x="205" y="207.4">2</text>
<text x="263.1" y="207.4">1</text>
</g>
</svg>
